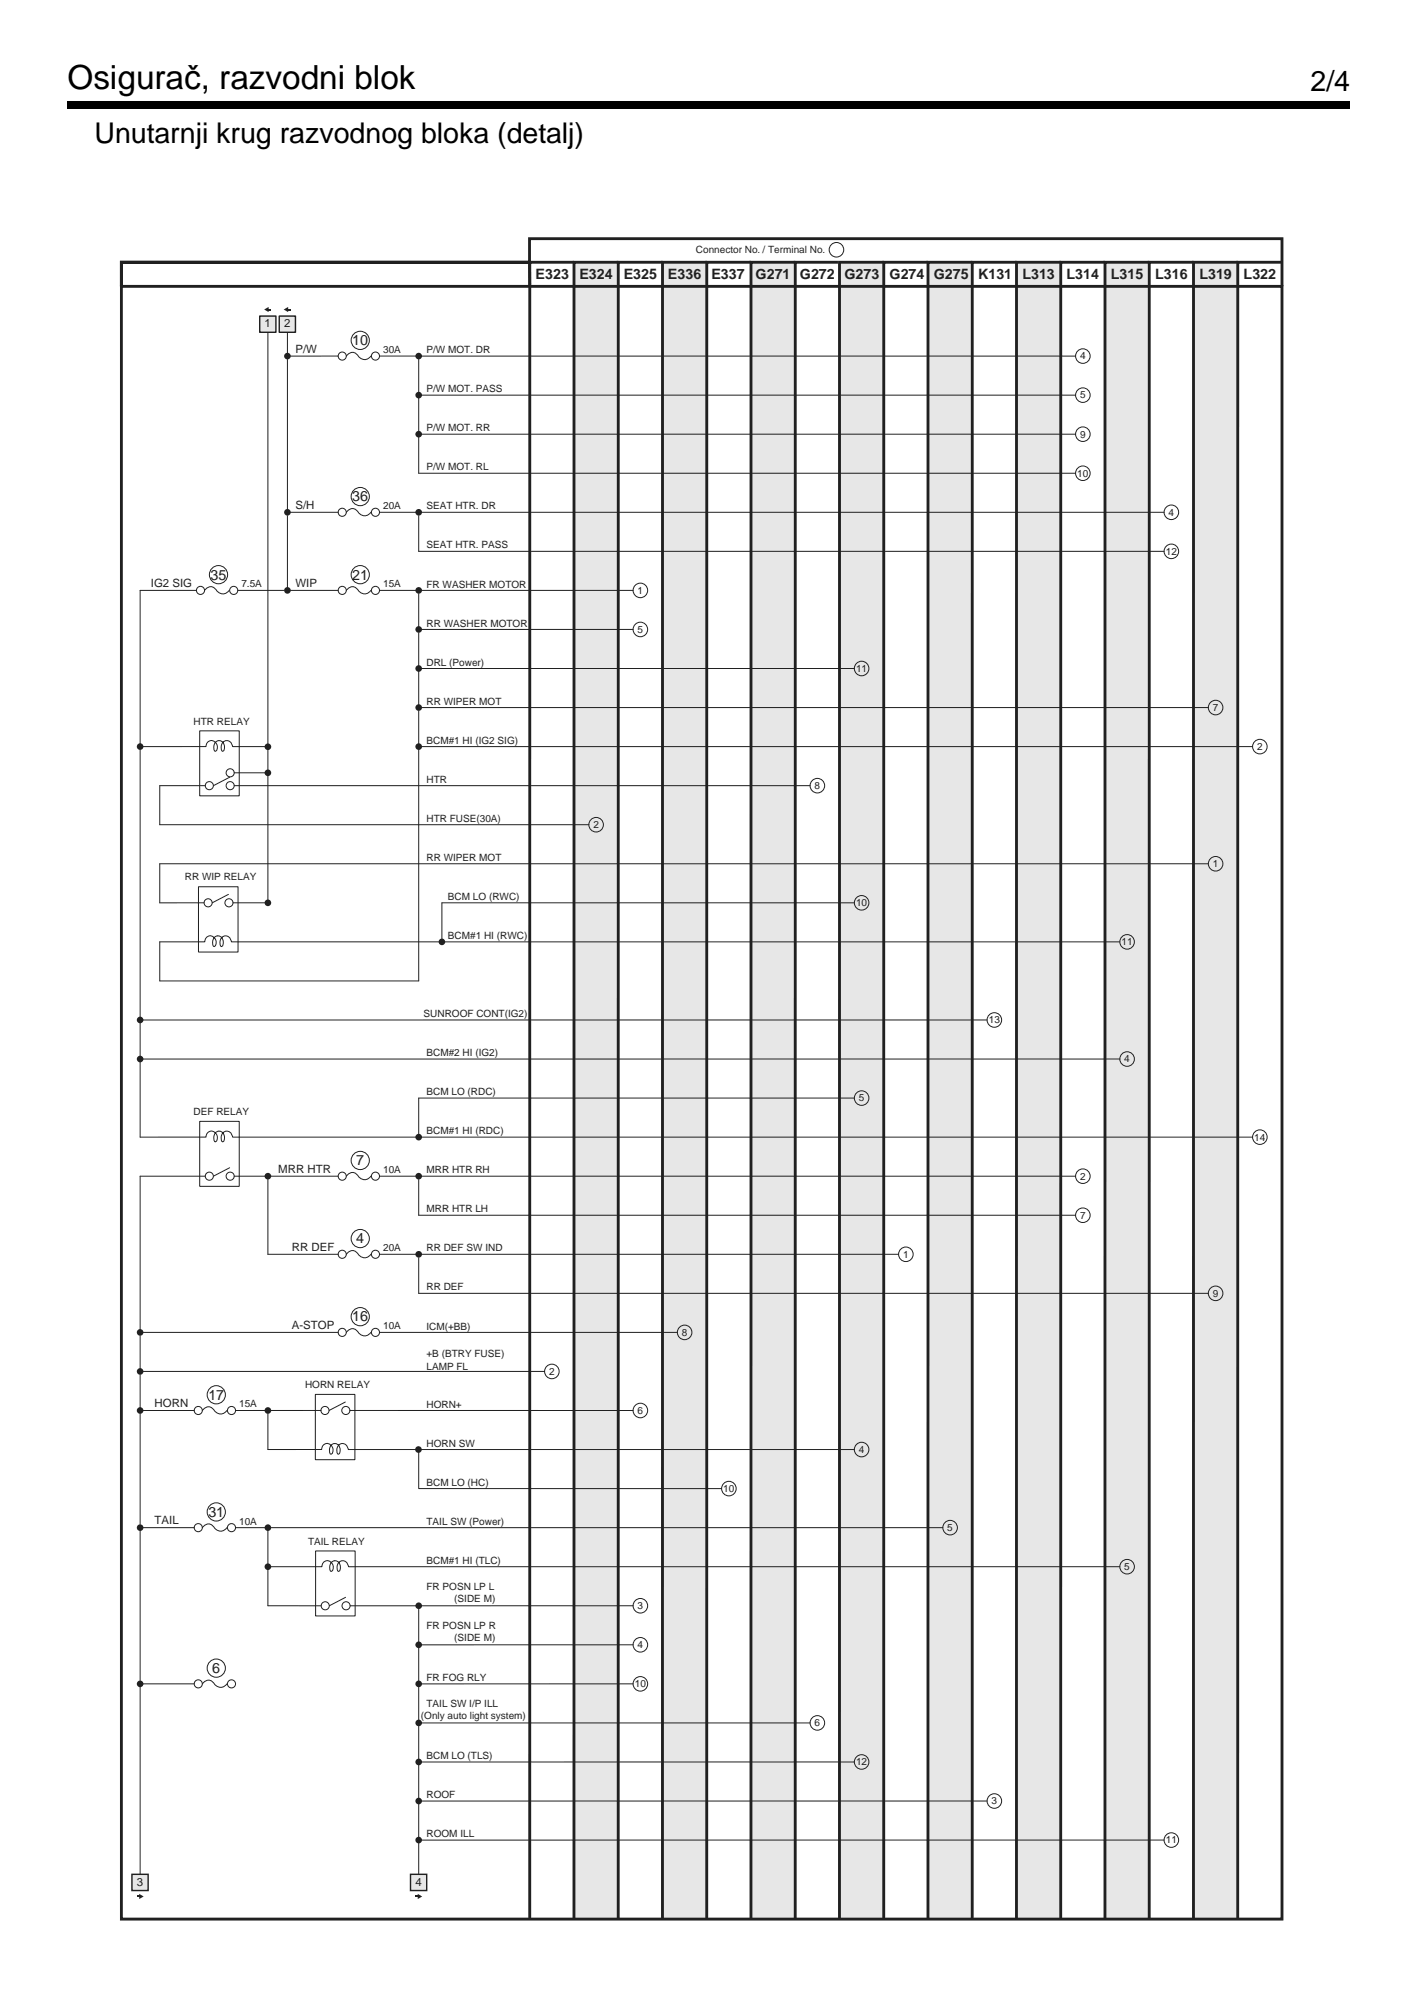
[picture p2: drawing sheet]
<svg xmlns="http://www.w3.org/2000/svg" width="210mm" height="297mm" viewBox="0 0 210 297" stroke-linecap="round" stroke-linejoin="round" font-family="sans-serif">
<path d="M10 15h190v1.1h-190z" fill="#000"/>
<path d="M10 35.2h190v260.2h-190z" fill="#fff"/>
<g fill="#231f20">
<path d="M61.9 280.6l.6 .4-.6 .3z"/>
<path d="M61.5 280.9h.6v.2h-.6z"/>
</g>
<path d="M60.8 277.7h2.4v2.4h-2.4z" fill="#e7e8e9"/>
<path d="M60.8 277.7h2.4v2.4h-2.4z" fill="none" stroke="#231f20" stroke-width=".21"/>
<g fill="#231f20">
<path d="M20.6 280.6l.7 .4-.7 .3z"/>
<path d="M20.3 280.9h.5v.2h-.5z"/>
</g>
<path d="M19.5 277.7h2.4v2.4h-2.4z" fill="#e7e8e9"/>
<path d="M19.5 277.7h2.4v2.4h-2.4z" fill="none" stroke="#231f20" stroke-width=".21"/>
<g fill="#e6e7e9">
<path d="M85 38.9h6.6v245.4h-6.6z"/>
<path d="M98.1 38.9h6.6v245.4h-6.6z"/>
<path d="M111.2 38.9h6.6v245.4h-6.6z"/>
<path d="M124.4 38.9h6.5v245.4h-6.5z"/>
<path d="M137.5 38.9h6.5v245.4h-6.5z"/>
<path d="M150.6 38.9h6.5v245.4h-6.5z"/>
<path d="M163.7 38.9h6.5v245.4h-6.5z"/>
<path d="M176.8 38.9h6.6l-.1 245.4h-6.5z"/>
</g>
<g fill="none" stroke="#231f20" stroke-width=".42">
<path d="M85 38.9h-6.5v245.4M91.6 38.9h-6.6v245.4M98.1 38.9h-6.5v245.4M104.7 38.9h-6.6v245.4M111.2 38.9h-6.5v245.4M117.8 38.9h-6.6v245.4M124.1 38.9h-6.3v245.4M130.9 38.9h-6.5v245.5M137.5 38.9h-6.6v245.4M144 38.9h-6.5v245.4M150.6 38.9h-6.6v245.4M157.1 38.9h-6.5v245.4"/>
<path d="M163.7 38.9h-6.6v245.4M170.2 38.9h-6.5v245.4M176.8 38.9h-6.6v245.4M183.4 38.9h-6.6v245.4M189.9 38.9h-6.5l-.1 245.4M18 42.4h171.9v241.9h-171.9zM78.5 42.4l-.1-3.5h-60.4v3.5v-3.5h60.4v-3.5h111.5v7"/>
</g>
<g fill="none" stroke="#231f20" stroke-width=".15">
<path d="M39.7 49.2v84.6M29.4 139.5h.9a.84 .84 0 0 1 .9-.9 .84 .84 0 0 1 .8 .9v.5l-.3 .2a.96 .96 0 0 1 .6-1.6 .94 .94 0 0 1 .7 .7 .94 .94 0 0 1-.2 .9 .96 .96 0 0 1 .6-1.6 .96 .96 0 0 1 .9 .9h1M29.4 131.4h5.9v9.6h-5.9zM33.8 132.5l-2.3 1.2M34.5 133.8h4.7"/>
<circle cx="123.9" cy="37" r="1.08"/>
<circle cx="30.8" cy="133.8" r=".6"/>
<circle cx="33.9" cy="133.8" r=".6"/>
</g>
<g fill="#231f20">
<circle cx="42.6" cy="52.8" r=".49"/>
<circle cx="42.6" cy="75.9" r=".49"/>
<circle cx="42.6" cy="87.5" r=".49"/>
<circle cx="39.7" cy="133.8" r=".49"/>
</g>
<g fill="none" stroke="#231f20" stroke-width=".15">
<path d="M50.1 52.8h-7.5M51.3 52.8a1.12 1.12 0 0 1 1.4-.4l.5 .5a1.11 1.11 0 0 0 1.7-.1M56.2 52.8h5.8M62 53.2v16.9M50.1 75.9h-7.5M51.3 75.9a1.12 1.12 0 0 1 1.4-.4l.5 .6a1.11 1.11 0 0 0 1.7-.2M56.2 75.9h5.8M50.1 87.5h-7.5M51.3 87.5a1.12 1.12 0 0 1 1.4-.4l.5 .5a1.11 1.11 0 0 0 1.7-.1M56.2 87.5h5.8M50.1 174.3h-15.4M51.3 174.3a1.12 1.12 0 0 1 1.4-.4l.5 .5a1.11 1.11 0 0 0 1.7-.1"/>
<path d="M56.2 174.3h5.8M20.8 197.4h29.3M50.1 185.8h-10.4M51.3 185.8a1.12 1.12 0 0 1 1.4-.4l.5 .6a1.11 1.11 0 0 0 1.7-.2M51.3 197.4a1.12 1.12 0 0 1 1.4-.4l.5 .6a1.11 1.11 0 0 0 1.7-.2M56.2 185.8h5.8M56.2 197.4h44.1M20.8 209h8M30 209a1.12 1.12 0 0 1 1.4-.4l.5 .5a1.11 1.11 0 0 0 1.7-.1M20.8 249.5h8M30 249.5a1.12 1.12 0 0 1 1.4-.4l.5 .5a1.11 1.11 0 0 0 1.7-.1"/>
<circle cx="50.7" cy="52.8" r=".6"/>
<circle cx="55.6" cy="52.8" r=".6"/>
<circle cx="50.7" cy="75.9" r=".6"/>
<circle cx="55.6" cy="75.9" r=".6"/>
<circle cx="50.7" cy="87.5" r=".6"/>
<circle cx="55.6" cy="87.5" r=".6"/>
<circle cx="50.7" cy="174.3" r=".6"/>
<circle cx="55.6" cy="174.3" r=".6"/>
<circle cx="50.7" cy="197.4" r=".6"/>
<circle cx="50.7" cy="185.8" r=".6"/>
<circle cx="55.6" cy="197.4" r=".6"/>
<circle cx="55.6" cy="185.8" r=".6"/>
<circle cx="29.4" cy="209" r=".6"/>
<circle cx="34.3" cy="209" r=".6"/>
<circle cx="29.4" cy="249.5" r=".6"/>
<circle cx="34.3" cy="249.5" r=".6"/>
</g>
<circle cx="62" cy="52.8" r=".49" fill="#231f20"/>
<path d="M62.5 52.8h96.8" fill="none" stroke="#231f20" stroke-width=".15"/>
<circle cx="62" cy="58.5" r=".49" fill="#231f20"/>
<path d="M62.5 58.5h96.8" fill="none" stroke="#231f20" stroke-width=".15"/>
<g fill="#231f20">
<circle cx="62" cy="64.3" r=".49"/>
<circle cx="62" cy="75.9" r=".49"/>
</g>
<path d="M62 70.1h97.3M62.5 64.3h96.8M65.5 133.8v5.2" fill="none" stroke="#231f20" stroke-width=".15"/>
<circle cx="65.5" cy="139.5" r=".49" fill="#231f20"/>
<g fill="none" stroke="#231f20" stroke-width=".15">
<path d="M62 75.9h110.4M62 81.7h110.4M65.5 133.8h61.1M66 139.5h99.9M179 128h-155.3v5.8h6.5M39.7 174.7v11.1M62 162.7v5.3M62 174.7v5.3M20.8 197.9v5.3M62 186.3v5.3M20.8 203.7v5.3"/>
<circle cx="160.4" cy="52.8" r="1.08"/>
<circle cx="160.4" cy="58.5" r="1.08"/>
<circle cx="160.4" cy="64.3" r="1.08"/>
<circle cx="160.4" cy="70.1" r="1.08"/>
<circle cx="173.5" cy="75.9" r="1.08"/>
<circle cx="94.9" cy="93.3" r="1.08"/>
<circle cx="94.9" cy="87.5" r="1.08"/>
<circle cx="173.5" cy="81.7" r="1.08"/>
<circle cx="121.1" cy="116.4" r="1.08"/>
<circle cx="180.1" cy="104.8" r="1.08"/>
<circle cx="186.6" cy="110.6" r="1.08"/>
<circle cx="88.3" cy="122.2" r="1.08"/>
<circle cx="127.6" cy="133.8" r="1.08"/>
<circle cx="167" cy="139.5" r="1.08"/>
<circle cx="180.1" cy="128" r="1.08"/>
<circle cx="147.3" cy="151.1" r="1.08"/>
<circle cx="167" cy="156.9" r="1.08"/>
<circle cx="127.6" cy="162.7" r="1.08"/>
<circle cx="160.4" cy="174.3" r="1.08"/>
<circle cx="186.6" cy="168.5" r="1.08"/>
<circle cx="134.2" cy="185.8" r="1.08"/>
<circle cx="160.4" cy="180" r="1.08"/>
<circle cx="180.1" cy="191.6" r="1.08"/>
<circle cx="81.8" cy="203.2" r="1.08"/>
</g>
<g fill="#231f20">
<circle cx="62" cy="168.5" r=".49"/>
<circle cx="62" cy="174.3" r=".49"/>
<circle cx="62" cy="185.8" r=".49"/>
<circle cx="62" cy="237.9" r=".49"/>
<circle cx="62" cy="214.7" r=".49"/>
<circle cx="62" cy="243.7" r=".49"/>
<circle cx="62" cy="249.5" r=".49"/>
<circle cx="62" cy="255.2" r=".49"/>
<circle cx="62" cy="261" r=".49"/>
<circle cx="62" cy="266.8" r=".49"/>
<circle cx="62" cy="272.6" r=".49"/>
<circle cx="39.7" cy="174.3" r=".49"/>
<circle cx="39.7" cy="209" r=".49"/>
<circle cx="39.7" cy="226.3" r=".49"/>
<circle cx="39.7" cy="232.1" r=".49"/>
</g>
<path d="M42.6 49.2v3.6M42.6 53.2v22.7M62 76.4v5.3M35.3 139.5h29.7M62 162.7h64.6" fill="none" stroke="#231f20" stroke-width=".15"/>
<circle cx="62" cy="87.5" r=".49" fill="#231f20"/>
<path d="M62 88v5.3M93.8 87.5h-31.8" fill="none" stroke="#231f20" stroke-width=".15"/>
<circle cx="62" cy="93.3" r=".49" fill="#231f20"/>
<g fill="none" stroke="#231f20" stroke-width=".15">
<path d="M93.8 93.3h-31.8"/>
<circle cx="127.6" cy="99" r="1.08"/>
</g>
<circle cx="62" cy="99" r=".49" fill="#231f20"/>
<path d="M62 99h64.6M62 93.7v11.1" fill="none" stroke="#231f20" stroke-width=".15"/>
<circle cx="62" cy="104.8" r=".49" fill="#231f20"/>
<path d="M42.6 76.4v11.1M62 104.8h117M62 110.6h123.5M62 105.3v40" fill="none" stroke="#231f20" stroke-width=".15"/>
<g fill="#231f20">
<circle cx="20.8" cy="110.6" r=".49"/>
<circle cx="39.7" cy="110.6" r=".49"/>
<circle cx="39.7" cy="114.5" r=".49"/>
<circle cx="62" cy="110.6" r=".49"/>
</g>
<g fill="none" stroke="#231f20" stroke-width=".15">
<path d="M29.1 87.5h-8.3M30.3 87.5a1.12 1.12 0 0 1 1.4-.4l.5 .5a1.11 1.11 0 0 0 1.8-.1M35.2 87.5h6.9M20.8 111.1v57.4M29.6 108.3h5.8v9.6h-5.8zM34 115.1l-2.4 1.3M34.7 114.5h5M35.5 110.6h-1a.86 .86 0 0 0-1-.9 .86 .86 0 0 0-.7 1.1v.3l.2 .2a.9 .9 0 0 0 .1-1.1 .9 .9 0 0 0-1-.4 1.01 1.01 0 0 0-.2 1.5 .88 .88 0 0 0 .1-1.3 .88 .88 0 0 0-1.3 0l-.2 .6h-9.7"/>
<circle cx="29.7" cy="87.5" r=".6"/>
<circle cx="34.6" cy="87.5" r=".6"/>
<circle cx="31" cy="116.4" r=".6"/>
<circle cx="34.1" cy="114.5" r=".6"/>
<circle cx="34.1" cy="116.4" r=".6"/>
</g>
<circle cx="20.8" cy="151.1" r=".49" fill="#231f20"/>
<path d="M146.2 151.1h-125.4" fill="none" stroke="#231f20" stroke-width=".15"/>
<g fill="#231f20">
<circle cx="20.8" cy="156.9" r=".49"/>
<circle cx="20.8" cy="203.2" r=".49"/>
<circle cx="20.8" cy="197.4" r=".49"/>
<circle cx="20.8" cy="249.5" r=".49"/>
<circle cx="20.8" cy="209" r=".49"/>
</g>
<g fill="none" stroke="#231f20" stroke-width=".15">
<path d="M20.8 87.5v23.1M30.4 116.4h-6.7v5.8h63.5M34.7 116.4h85.3M35.5 110.6h4.2M29.4 139.5h-5.7v5.8h38.3M165.9 156.9h-145.1M29.6 166.1h5.8v9.7h-5.8zM30.4 174.3h-9.6v23.1M34 173l-2.4 1.2M62.5 174.3h96.8M185.5 168.5h-151a.86 .86 0 0 0-1-.9 .86 .86 0 0 0-.7 1v.4l.2 .2a.9 .9 0 0 0 .1-1.1 .9 .9 0 0 0-1-.5 1.01 1.01 0 0 0-.2 1.6 .88 .88 0 0 0 .1-1.3 .88 .88 0 0 0-1.3 0l-.2 .6h-9.7M62 191.6h117"/>
<path d="M62 180h97.3M62.5 185.8h70.6M20.8 209.5v16.3M20.8 203.2h59.9M39.7 214.7h8a.84 .84 0 0 1 .8-.8 .84 .84 0 0 1 .8 .8v.5l-.2 .2a.96 .96 0 0 1 .5-1.5 .94 .94 0 0 1 .7 .6 .94 .94 0 0 1-.2 .9 .96 .96 0 0 1 .6-1.5 .96 .96 0 0 1 .9 .8h75M46.7 206.6h5.9v9.7h-5.9zM47.5 209h-12.6M51.1 207.7l-2.3 1.3M51.8 209h42M62 214.7v5.8h44.9M20.8 226.3h8M30 226.3a1.12 1.12 0 0 1 1.4-.4l.5 .6a1.11 1.11 0 0 0 1.7-.2"/>
<path d="M46.7 232.1h1a.84 .84 0 0 1 .8-.9 .84 .84 0 0 1 .9 .9l-.1 .4-.2 .3a.96 .96 0 0 1 .5-1.6 .94 .94 0 0 1 .8 .6 .94 .94 0 0 1-.2 1 .96 .96 0 0 1 .6-1.6 .96 .96 0 0 1 .8 .9h1M46.7 229.8h5.9v9.6h-5.9zM51.2 236.6l-2.4 1.3M139.7 226.3h-104.8"/>
<circle cx="31" cy="174.3" r=".6"/>
<circle cx="34.1" cy="174.3" r=".6"/>
<circle cx="101.4" cy="197.4" r="1.08"/>
<circle cx="48.1" cy="209" r=".6"/>
<circle cx="51.2" cy="209" r=".6"/>
<circle cx="94.9" cy="209" r="1.08"/>
<circle cx="127.6" cy="214.7" r="1.08"/>
<circle cx="29.4" cy="226.3" r=".6"/>
<circle cx="34.3" cy="226.3" r=".6"/>
<circle cx="48.2" cy="237.9" r=".6"/>
<circle cx="51.3" cy="237.9" r=".6"/>
<circle cx="94.9" cy="237.9" r="1.08"/>
<circle cx="108" cy="220.5" r="1.08"/>
<circle cx="140.7" cy="226.3" r="1.08"/>
<circle cx="167" cy="232.1" r="1.08"/>
<circle cx="94.9" cy="243.7" r="1.08"/>
<circle cx="94.9" cy="249.5" r="1.08"/>
<circle cx="121.1" cy="255.2" r="1.08"/>
<circle cx="127.6" cy="261" r="1.08"/>
<circle cx="147.3" cy="266.8" r="1.08"/>
<circle cx="173.5" cy="272.6" r="1.08"/>
</g>
<circle cx="20.8" cy="226.3" r=".49" fill="#231f20"/>
<path d="M39.7 209.5v5.2M20.8 226.8v22.2M39.7 226.8v5.3M39.7 232.6v5.3M62 238.4v39.3M20.8 250v27.7" fill="none" stroke="#231f20" stroke-width=".15"/>
<g fill="#231f20">
<path d="M39.1 45.9l.7-.4v.7z"/>
<path d="M39.6 45.8h.5v.1h-.5z"/>
</g>
<path d="M38.5 46.8h2.4v2.4h-2.4z" fill="#e7e8e9"/>
<path d="M38.5 46.8h2.4v2.4h-2.4z" fill="none" stroke="#231f20" stroke-width=".21"/>
<g fill="#231f20">
<path d="M42 45.9l.7-.4v.7z"/>
<path d="M42.5 45.8h.5v.1h-.5z"/>
</g>
<path d="M41.4 46.8h2.4v2.4h-2.4z" fill="#e7e8e9"/>
<path d="M41.4 46.8h2.4v2.4h-2.4z" fill="none" stroke="#231f20" stroke-width=".21"/>
<g fill="none" stroke="#231f20" stroke-width=".15">
<path d="M39.7 232.1h7M39.7 237.9h7.9M93.8 237.9h-41.9M165.9 232.1h-113.3M62.5 255.3h57.5M93.8 243.7h-31.3M93.8 249.5h-31.3M126.6 261h-64.6M146.2 266.8h-83.7M172.4 272.6h-109.9"/>
<circle cx="53.4" cy="50.4" r="1.35"/>
<circle cx="53.4" cy="73.6" r="1.35"/>
<circle cx="32.4" cy="85.1" r="1.35"/>
<circle cx="53.4" cy="85.1" r="1.35"/>
<circle cx="53.4" cy="171.9" r="1.35"/>
<circle cx="53.4" cy="195.1" r="1.35"/>
<circle cx="53.4" cy="183.5" r="1.35"/>
<circle cx="32" cy="206.6" r="1.35"/>
<circle cx="32" cy="224" r="1.35"/>
<circle cx="32" cy="247.1" r="1.35"/>
</g>
<text font-size="4.9" x="10" y="13.2">Osigurač, razvodni blok</text>
<g font-size="4.2">
<text x="194.1" y="13.4">2/4</text>
<text x="14" y="21.2">Unutarnji krug razvodnog bloka (detalj)</text>
</g>
<g font-size="2.1" fill="#231f20">
<text x="79.3" y="41.3">E323</text>
<text x="85.8" y="41.3">E324</text>
<text x="92.4" y="41.3">E325</text>
<text x="98.9" y="41.3">E336</text>
<text x="105.4" y="41.3">E337</text>
<text x="111.9" y="41.3">G271</text>
<text x="118.5" y="41.3">G272</text>
<text x="125.1" y="41.3">G273</text>
<text x="131.8" y="41.3">G274 G275 K131</text>
<text x="151.4" y="41.3">L313</text>
<text x="158" y="41.3">L314</text>
<text x="164.6" y="41.3">L315</text>
<text x="171.1" y="41.3">L316</text>
<text x="177.7" y="41.3">L319</text>
<text x="184.2" y="41.3">L322</text>
<text x="52.2" y="51.1">10</text>
<text x="52.2" y="74.3">36</text>
<text x="31.2" y="85.9">35</text>
<text x="52.2" y="85.9">21</text>
<text x="52.8" y="172.6">7</text>
<text x="52.8" y="184.2">4</text>
<text x="52.2" y="195.8">16</text>
<text x="30.9" y="207.3">17</text>
<text x="30.9" y="224.7">31</text>
<text x="31.4" y="247.8">6</text>
</g>
<g font-size="1.7" fill="#231f20">
<text x="39.2" y="48.5">1</text>
<text x="42.1" y="48.5">2</text>
<text x="43.8" y="52.2">P/W</text>
<text x="43.8" y="75.4">S/H</text>
<text x="22.3" y="87">IG2 SIG</text>
<text x="43.8" y="87">WIP</text>
<text x="41.2" y="173.7">MRR HTR</text>
<text x="43.2" y="185.3">RR DEF</text>
<text x="43.2" y="196.9">A-STOP</text>
<text x="22.9" y="208.5">HORN</text>
<text x="22.9" y="225.8">TAIL</text>
<text x="20.3" y="279.3">3</text>
<text x="61.5" y="279.3">4</text>
</g>
<g font-size="1.5" fill="#231f20">
<text x="103.1" y="37.6">Connector No. / Terminal No.</text>
<text x="56.8" y="52.3">30A</text>
<text x="63.2" y="52.3">P/W MOT. DR</text>
<text x="160" y="53.3">4</text>
<text x="63.2" y="58.1">P/W MOT. PASS</text>
<text x="160" y="59">5</text>
<text x="63.2" y="63.9">P/W MOT. RR</text>
<text x="160" y="64.8">9</text>
<text x="63.2" y="69.7">P/W MOT. RL</text>
<text x="159.6" y="70.6">10</text>
<text x="56.8" y="75.4">20A</text>
<text x="63.2" y="75.5">SEAT HTR. DR</text>
<text x="173.1" y="76.4">4</text>
<text x="63.2" y="81.3">SEAT HTR. PASS</text>
<text x="172.7" y="82.2">12</text>
<text x="35.8" y="87">7.5A</text>
<text x="56.8" y="87">15A</text>
<text x="63.2" y="87">FR WASHER MOTOR</text>
<text x="94.4" y="88">1</text>
<text x="63.2" y="92.8">RR WASHER MOTOR</text>
<text x="94.4" y="93.8">5</text>
<text x="63.2" y="98.6">DRL (Power)</text>
<text x="126.8" y="99.5">11</text>
<text x="28.7" y="107.3">HTR RELAY</text>
<text x="63.2" y="104.4">RR WIPER MOT</text>
<text x="179.7" y="105.3">7</text>
<text x="63.2" y="110.2">BCM#1 HI (IG2 SIG)</text>
<text x="186.2" y="111.1">2</text>
<text x="63.2" y="116">HTR</text>
<text x="120.7" y="116.9">8</text>
<text x="63.2" y="121.8">HTR FUSE(30A)</text>
<text x="87.9" y="122.7">2</text>
<text x="27.4" y="130.4">RR WIP RELAY</text>
<text x="63.2" y="127.5">RR WIPER MOT</text>
<text x="179.7" y="128.5">1</text>
<text x="66.3" y="133.3">BCM LO (RWC)</text>
<text x="126.8" y="134.3">10</text>
<text x="66.3" y="139.1">BCM#1 HI (RWC)</text>
<text x="166.1" y="140">11</text>
<text x="62.7" y="150.7">SUNROOF CONT(IG2)</text>
<text x="146.5" y="151.6">13</text>
<text x="63.2" y="156.5">BCM#2 HI (IG2)</text>
<text x="166.5" y="157.4">4</text>
<text x="28.7" y="165.2">DEF RELAY</text>
<text x="63.2" y="162.3">BCM LO (RDC)</text>
<text x="127.2" y="163.2">5</text>
<text x="56.8" y="173.8">10A</text>
<text x="63.2" y="168">BCM#1 HI (RDC)</text>
<text x="63.2" y="173.8">MRR HTR RH</text>
<text x="185.8" y="169">14</text>
<text x="63.2" y="179.6">MRR HTR LH</text>
<text x="160" y="174.8">2</text>
<text x="56.8" y="185.4">20A</text>
<text x="63.2" y="185.4">RR DEF SW IND</text>
<text x="160" y="180.5">7</text>
<text x="63.2" y="191.2">RR DEF</text>
<text x="133.8" y="186.3">1</text>
<text x="56.8" y="196.9">10A</text>
<text x="63.2" y="197">ICM(+BB)</text>
<text x="101" y="197.9">8</text>
<text x="179.7" y="192.1">9</text>
<text x="63.2" y="201.1">+B (BTRY FUSE)</text>
<text x="63.2" y="202.9">LAMP FL</text>
<text x="81.3" y="203.7">2</text>
<text x="35.4" y="208.5">15A</text>
<text x="45.2" y="205.6">HORN RELAY</text>
<text x="63.2" y="208.5">HORN+</text>
<text x="94.4" y="209.5">6</text>
<text x="63.2" y="214.3">HORN SW</text>
<text x="127.2" y="215.3">4</text>
<text x="63.2" y="220.1">BCM LO (HC)</text>
<text x="107.1" y="221">10</text>
<text x="35.4" y="225.9">10A</text>
<text x="63.2" y="225.9">TAIL SW (Power)</text>
<text x="140.3" y="226.8">5</text>
<text x="45.6" y="228.8">TAIL RELAY</text>
<text x="63.2" y="231.7">BCM#1 HI (TLC)</text>
<text x="166.5" y="232.6">5</text>
<text x="63.2" y="235.6">FR POSN LP L</text>
<text x="67.3" y="237.4">(SIDE M)</text>
<text x="94.4" y="238.4">3</text>
<text x="63.2" y="241.3">FR POSN LP R</text>
<text x="67.3" y="243.2">(SIDE M)</text>
<text x="94.4" y="244.2">4</text>
<text x="63.2" y="249">FR FOG RLY</text>
<text x="94" y="250">10</text>
<text x="62.4" y="254.7">(Only auto light system)</text>
<text x="63.2" y="252.9">TAIL SW I/P ILL</text>
<text x="120.7" y="255.7">6</text>
<text x="63.2" y="260.6">BCM LO (TLS)</text>
<text x="126.8" y="261.5">12</text>
<text x="63.2" y="266.4">ROOF</text>
<text x="146.9" y="267.3">3</text>
<text x="63.2" y="272.2">ROOM ILL</text>
<text x="172.7" y="273.1">11</text>
</g>
</svg>
